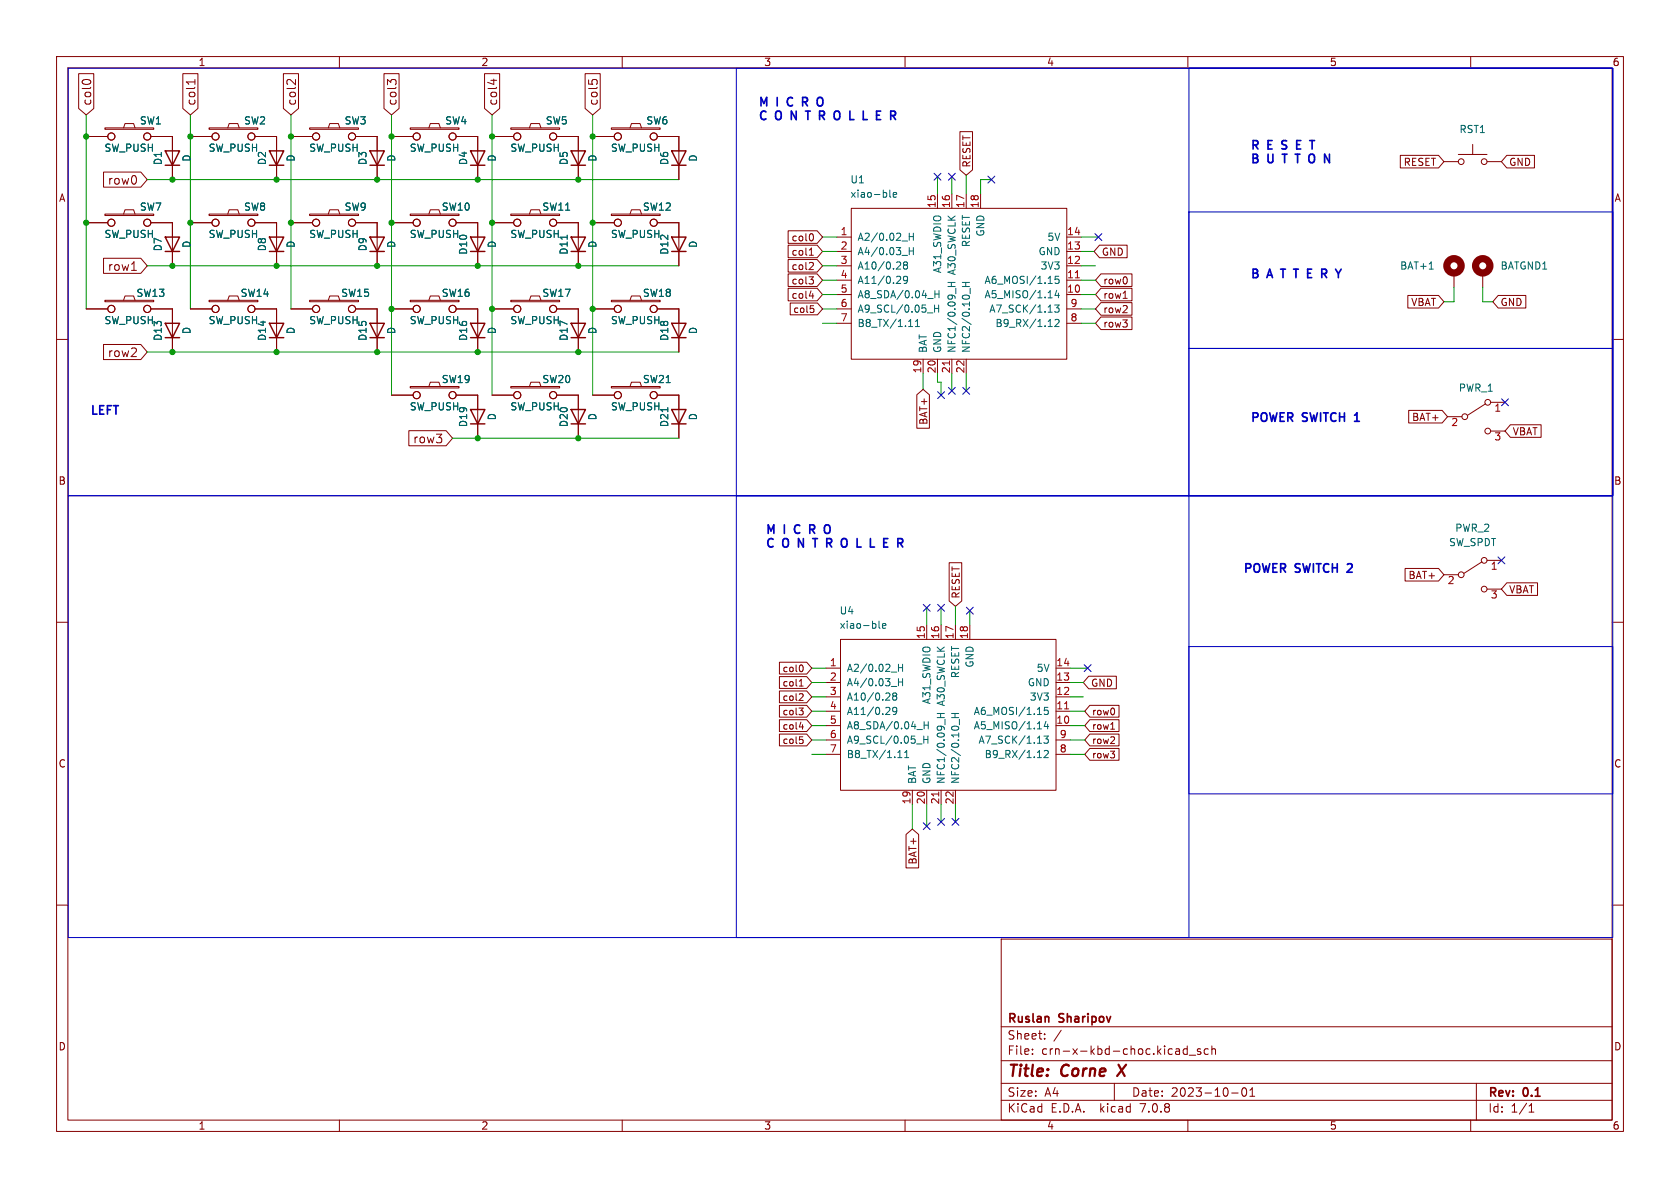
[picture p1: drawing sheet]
<svg xmlns="http://www.w3.org/2000/svg" width="297mm" height="210mm" viewBox="0 0 297 210" stroke-linecap="round" stroke-linejoin="round" font-family="sans-serif">
<g fill="none" stroke="#840000" stroke-width=".18">
<path d="M10 10h277v190h-277zM12 12h273v186h-273zM13.9 13h2.7v6.2l-1.4 1.1-1.3-1.1zM14.6 14.3l.5-.2 .9 .2M32.3 13h2.7v6.2l-1.3 1.1-1.4-1.1zM34.5 14.1v.8M34.5 14.5h-1.6l.3 .1M50.1 13h2.7v6.2l-1.4 1.1-1.3-1.1zM52.2 14.1v.9l-.8-.9h-.4l-.3 .2M60 10v2M67.9 13h2.6v6.2l-1.3 1.1-1.3-1.1zM69.1 14.3l.3-.2h.3l.3 .2"/>
<path d="M69.1 14.6l-.6-.5v.9M85.7 13h2.6v6.2l-1.3 1.1-1.3-1.1zM86.8 14.2h1M87.3 14v.9M103.4 13h2.7v6.2l-1.3 1.1-1.4-1.1zM104.1 14.1v.7M104.6 14.3l.3-.2h.4l.3 .2M110 10v2M160 10v2M210 10v2M260 10v2M15.2 24.1h3.8"/>
<path d="M15.2 39.4h3.8M18.3 30.4h6.6l1.1 1.4-1.1 1.3h-6.6zM18.5 37.8h8.7v.3h-8.7zM18.5 22.6h8.7v.3h-8.7zM21.8 37.8l.3-.7h1.5l.3 .7M21.8 22.6l.3-.8h1.5l.3 .8M26.7 24.1h3.8v7.7M26.7 39.4h3.8v7.6M33.7 24.1h3.8M33.7 39.4h3.8M37 37.8h8.6v.3h-8.6zM37 22.6h8.6v.3h-8.6z"/>
<path d="M40.3 37.8l.2-.7h1.5l.3 .7M40.3 22.6l.2-.8h1.5l.3 .8M45.1 24.1h3.8v7.7M45.1 39.4h3.8v7.6M51.4 24.1h3.8M51.4 39.4h3.8M54.7 22.6h8.7v.3h-8.7zM54.7 37.8h8.7v.3h-8.7zM58 22.6l.3-.8h1.5l.3 .8M58 37.8l.3-.7h1.5l.3 .7M62.9 24.1h3.8v7.7M62.9 39.4h3.8v7.6"/>
<path d="M69.2 24.1h3.8M69.2 39.4h3.8M72.5 22.6h8.7v.3h-8.7zM72.5 37.8h8.7v.3h-8.7zM75.8 22.6l.3-.8h1.5l.3 .8M75.8 37.8l.3-.7h1.5l.3 .7M80.6 24.1h3.9v7.7M80.6 39.4h3.9v7.6M87 24.1h3.8M87 39.4h3.8M90.3 37.8h8.6v.3h-8.6zM90.3 22.6h8.6v.3h-8.6z"/>
<path d="M93.6 37.8l.3-.7h1.5l.2 .7M93.6 22.6l.3-.8h1.5l.2 .8M98.4 24.1h3.8v7.7M98.4 39.4h3.8v7.6M104.8 24.1h3.8M104.8 39.4h3.8M108.1 22.6h8.6v.3h-8.6zM108.1 37.8h8.6v.3h-8.6zM111.4 22.6l.2-.8h1.6l.2 .8M111.4 37.8l.2-.7h1.6l.2 .7M116.2 24.1h3.8v7.7M116.2 39.4h3.8v7.6"/>
<path d="M150.5 36.8h38.1v26.7h-38.1zM165.7 34.3v2.5M168.3 34.3v2.5M169.7 23.3h2.2v6.7l-1.1 1-1.1-1zM170.8 34.3v2.5M173.4 34.3v2.5M247.6 27.5h6.7l1 1.1-1 1.1h-6.7zM255.3 28.6h2.5M257.8 27.3h5.1M260.3 25.5v1.8M262.9 28.6h2.5M266.4 27.5h4.9v2.2h-4.9l-1-1.1z"/>
<path d="M10 60h2M15.2 54.6h3.8M18.3 45.7h6.6l1.1 1.3-1.1 1.3h-6.6zM18.5 53.1h8.7v.2h-8.7zM21.8 53.1l.3-.8h1.5l.3 .8M23.2 47.8h.9M26.7 54.6h3.8v7.6M33.7 54.6h3.8M37 53.1h8.6v.2h-8.6zM40.3 53.1l.2-.8h1.5l.3 .8M45.1 54.6h3.8v7.6M51.4 54.6h3.8"/>
<path d="M54.7 53.1h8.7v.2h-8.7zM58 53.1l.3-.8h1.5l.3 .8M62.9 54.6h3.8v7.6M69.2 54.6h3.8M72.5 53.1h8.7v.2h-8.7zM75.8 53.1l.3-.8h1.5l.3 .8M80.6 54.6h3.9v7.6M87 54.6h3.8M90.3 53.1h8.6v.2h-8.6zM93.6 53.1l.3-.8h1.5l.2 .8M98.4 54.6h3.8v7.6M104.8 54.6h3.8"/>
<path d="M108.1 53.1h8.6v.2h-8.6zM111.4 53.1l.2-.8h1.6l.2 .8M116.2 54.6h3.8v7.6M139.3 51h5.2l.9 1.1-.9 1.1h-5.2zM139.3 43.3h5.2l.9 1.2-.9 1.1h-5.2zM139.3 40.8h5.2l.9 1.1-.9 1.1h-5.2zM139.3 48.4h5.2l.9 1.1-.9 1.1h-5.2zM139.3 45.9h5.2l.9 1.1-.9 1.1h-5.2zM139.7 53.6h4.8l.9 1-.9 1.1h-4.8zM143 48.9h.8l-.4 .5M143.1 52.3h.8M143.1 45.1h.7"/>
<path d="M143.3 54h.5M143.3 44l.1-.1v1.2M143.6 49.4l.2 .3v.3l-.2 .2M143.6 46.4l.2 .2-.1 .3-.7 .8h.8M143.6 41.4l.2 .4-.2 .7M143.7 54.5l.2 .2v.3l-.2 .2M143.7 51.9v.8M148 54.6h2.5M148 41.9h2.5M148 52.1h2.5M148 49.5h2.5M148 47h2.5"/>
<path d="M148 44.5h2.5M148 57.2h2.5M188.6 54.6h2.5M188.6 41.9h2.5M188.6 52.1h2.5M188.6 49.5h2.5M188.6 47h2.5M188.6 44.5h2.5M188.6 57.2h2.5M194.4 43.3h4.9v2.3h-4.9l-1-1.1zM194.6 51h5.5v2.2h-5.5l-.9-1.1zM194.6 53.5h5.5v2.2h-5.5l-.9-1.1z"/>
<path d="M194.6 48.4h5.5v2.2h-5.5l-.9-1.1zM194.6 56h5.5v2.3h-5.5l-.9-1.1zM198.6 52.7h.7M248.9 52.2h5.4l1 1.1-1 1.2h-5.4zM257 48.3v2.5M262.1 48.3v2.5M264.9 52.2h4.8v2.3h-4.8l-1-1.2zM285 60h2M18.3 60.9h6.6l1.1 1.3-1.1 1.4h-6.6zM69.2 69.9h3.8M72.3 76.1h6.6l1.1 1.4-1.1 1.3h-6.6zM72.5 68.3h8.7v.3h-8.7z"/>
<path d="M75.8 68.3l.3-.7h1.5l.3 .7M80.6 69.9h3.9v7.6M87 69.9h3.8M90.3 68.3h8.6v.3h-8.6zM93.6 68.3l.3-.7h1.5l.2 .7M98.4 69.9h3.8v7.6M104.8 69.9h3.8M108.1 68.3h8.6v.3h-8.6zM111.4 68.3l.2-.7h1.6l.2 .7M116.2 69.9h3.8v7.6M162.1 69.8l1.1-1 1.1 1v5.9h-2.2zM163.2 63.5v2.5"/>
<path d="M165.7 63.5v2.5M168.3 63.5v2.5M170.8 63.5v2.5M249 72.5h6l.9 1.2-.9 1.1h-6zM255.9 73.7h2.5M262.6 71.4l-3.1 2M263.5 71.1h2.6M263.5 76.2h2.6M267 75.1h5.4v2.2h-5.4l-.9-1.1zM167.8 99.5h2.2v6.7l-1.1 1-1.1-1zM262 99.3l-3.2 2M262.9 99.1h2.5"/>
<path d="M10 110h2M137.8 119.6h4.8l.9 1.1-.9 1h-4.8zM137.8 117.1h4.8l.9 1-.9 1.1h-4.8zM141.7 117.5a.75 .75 0 0 1 0 1.2M146 118.1h2.6M148.6 113h38.1v26.7h-38.1zM163.8 110.5v2.5M166.4 110.5v2.5M168.9 110.5v2.5M171.4 110.5v2.5M186.7 118.1h2.5M192.5 119.5h4.9v2.3h-4.9l-1-1.1z"/>
<path d="M248.4 100.5h5.9l1 1.1-1 1.1h-5.9zM255.3 101.6h2.5M262.9 104.1h2.5M266.4 103h5.4v2.3h-5.4l-1-1.2zM285 110h2M137.8 129.8h4.8l.9 1-.9 1.1h-4.8zM137.8 124.7h4.8l.9 1-.9 1.1h-4.8zM137.8 127.2h4.8l.9 1.1-.9 1h-4.8zM137.8 122.1h4.8l.9 1.1-.9 1h-4.8zM141.2 125.2h.8l-.4 .4M141.3 128.5h.7M141.3 121.3h.7"/>
<path d="M141.4 130.2h.5M141.5 120.3l.1-.2v1.2M141.8 130.7l.2 .2v.3l-.2 .2M141.8 122.6l.2 .3-.1 .2-.7 .7h.8M141.8 125.6l.2 .2v.3l-.2 .3M141.9 128.1v.8M146 128.3h2.6M146 125.7h2.6M146 123.2h2.6M146 120.7h2.6M146 130.8h2.6M146 133.4h2.6"/>
<path d="M161.3 139.7v2.5M163.8 139.7v2.5M166.4 139.7v2.5M168.9 139.7v2.5M186.7 128.3h2.5M186.7 125.7h2.5M186.7 123.2h2.5M186.7 120.7h2.5M186.7 130.8h2.5M186.7 133.4h2.5M192.7 127.2h5.1v2.1h-5.1l-.9-1zM192.7 129.8h5.1v2.1h-5.1l-.9-1.1z"/>
<path d="M192.7 132.3h5.1v2.1h-5.1l-.9-1zM192.7 124.7h5.1v2.1h-5.1l-.9-1.1zM196.4 128.9h.6M10 160h2M160.2 147.5l1.1-.9 1.1 .9v5.9h-2.2zM285 160h2M177 166h108v32h-108zM60 198v2M110 198v2M160 198v2M177 194.5h108M177 191.5h108"/>
<path d="M177 187.5h108M177 181.5h108M182.5 186.3v.1M182.5 185.5v.1M184.7 183.6v.1M184.7 182.8v.1M187.6 182.1l-1.3 2M197 191.5v3M208.3 185.4l.2 .2v.8M208.5 186.3l-.5 .1M208.5 185.8h-.5M209.9 185.5l-.4-.1-.3 .3v.4l.1 .2h.6"/>
<path d="M209.9 184.9v1.5M210 198v2M210.2 186.5h1.2M212.2 185.5l-.3-.1-.2 .2v.2l.5 .2v.3h-.5M213.6 185.5l-.4-.1-.3 .3v.4l.1 .2h.6M214.2 185.5l.3-.1 .3 .1 .1 .9M214.2 184.9v1.5M217.7 193.2h1.2M219.7 192.4l.2-.1a.81 .81 0 0 1 .6 .6 .81 .81 0 0 1-.3 .8l-.2 .1a.81 .81 0 0 1-.3-1.4zM221 193.8h.8M221 192.7l.4-.4v1.5M260 198v2"/>
<path d="M261 191.5v6.5M270.3 196.6h.9M270.3 195.5l.4-.4v1.5"/>
<circle cx="19.7" cy="39.4" r=".63"/>
<circle cx="19.7" cy="24.1" r=".63"/>
<circle cx="26" cy="39.4" r=".63"/>
<circle cx="26" cy="24.1" r=".63"/>
<circle cx="38.1" cy="39.4" r=".63"/>
<circle cx="38.1" cy="24.1" r=".63"/>
<circle cx="44.4" cy="24.1" r=".63"/>
<circle cx="44.4" cy="39.4" r=".63"/>
<circle cx="55.9" cy="39.4" r=".63"/>
<circle cx="55.9" cy="24.1" r=".63"/>
<circle cx="62.2" cy="39.4" r=".63"/>
<circle cx="62.2" cy="24.1" r=".63"/>
<circle cx="73.7" cy="24.1" r=".63"/>
<circle cx="73.7" cy="39.4" r=".63"/>
<circle cx="80" cy="24.1" r=".63"/>
<circle cx="80" cy="39.4" r=".63"/>
<circle cx="91.4" cy="39.4" r=".63"/>
<circle cx="91.4" cy="24.1" r=".63"/>
<circle cx="97.8" cy="24.1" r=".63"/>
<circle cx="97.8" cy="39.4" r=".63"/>
<circle cx="109.2" cy="39.4" r=".63"/>
<circle cx="109.2" cy="24.1" r=".63"/>
<circle cx="115.6" cy="39.4" r=".63"/>
<circle cx="115.6" cy="24.1" r=".63"/>
<circle cx="258.3" cy="28.6" r=".51"/>
<circle cx="262.4" cy="28.6" r=".51"/>
<circle cx="19.7" cy="54.6" r=".63"/>
<circle cx="26" cy="54.6" r=".63"/>
<circle cx="38.1" cy="54.6" r=".63"/>
<circle cx="44.4" cy="54.6" r=".63"/>
<circle cx="55.9" cy="54.6" r=".63"/>
<circle cx="62.2" cy="54.6" r=".63"/>
<circle cx="73.7" cy="54.6" r=".63"/>
<circle cx="80" cy="54.6" r=".63"/>
<circle cx="91.4" cy="54.6" r=".63"/>
<circle cx="97.8" cy="54.6" r=".63"/>
<circle cx="109.2" cy="54.6" r=".63"/>
<circle cx="115.6" cy="54.6" r=".63"/>
<circle cx="73.7" cy="69.8" r=".63"/>
<circle cx="80" cy="69.8" r=".63"/>
<circle cx="91.4" cy="69.8" r=".63"/>
<circle cx="97.8" cy="69.8" r=".63"/>
<circle cx="109.2" cy="69.8" r=".63"/>
<circle cx="115.6" cy="69.8" r=".63"/>
<circle cx="259" cy="73.7" r=".51"/>
<circle cx="263" cy="76.2" r=".51"/>
<circle cx="263" cy="71.1" r=".51"/>
<circle cx="262.4" cy="99.1" r=".51"/>
<circle cx="258.3" cy="101.6" r=".51"/>
<circle cx="262.4" cy="104.1" r=".51"/>
</g>
<path d="M199.1 188.2l-1.6 2" fill="none" stroke="#840000" stroke-width=".4"/>
<g fill="none" stroke="#840000" stroke-width=".25">
<path d="M29.2 26.7h2.5l-1.2 2.5zM29.2 29.2h2.5M47.6 26.7h2.6l-1.3 2.5zM47.6 29.2h2.6M65.4 26.7h2.5l-1.2 2.5zM65.4 29.2h2.5M83.2 26.7h2.5l-1.2 2.5zM83.2 29.2h2.5M101 26.7h2.5l-1.3 2.5zM101 29.2h2.5M118.7 26.7h2.6l-1.3 2.5zM118.7 29.2h2.6"/>
<path d="M29.2 41.9h2.5l-1.2 2.6zM29.2 57.2h2.5l-1.2 2.5zM29.2 44.5h2.5M29.2 59.7h2.5M47.6 41.9h2.6l-1.3 2.6zM47.6 57.2h2.6l-1.3 2.5zM47.6 44.5h2.6M47.6 59.7h2.6M65.4 41.9h2.5l-1.2 2.6zM65.4 57.2h2.5l-1.2 2.5zM65.4 44.5h2.5M65.4 59.7h2.5"/>
<path d="M83.2 57.2h2.5l-1.2 2.5zM83.2 41.9h2.5l-1.2 2.6zM83.2 44.5h2.5M83.2 59.7h2.5M101 41.9h2.5l-1.3 2.6zM101 57.2h2.5l-1.3 2.5zM101 44.5h2.5M101 59.7h2.5M118.7 57.2h2.6l-1.3 2.5zM118.7 41.9h2.6l-1.3 2.6zM118.7 44.5h2.6M118.7 59.7h2.6"/>
<path d="M83.2 72.4h2.5l-1.2 2.5zM83.2 74.9h2.5M101 72.4h2.5l-1.3 2.5zM101 74.9h2.5M118.7 72.4h2.6l-1.3 2.5zM118.7 74.9h2.6"/>
</g>
<g fill="none" stroke="#840000" stroke-width="1.3">
<circle cx="257" cy="47" r="1.27"/>
<circle cx="262.1" cy="47" r="1.27"/>
</g>
<g fill="none" stroke="#006464" stroke-width=".18">
<path d="M157.3 33.6v1.1l.2 .2M157.9 34.4l.6-.1v-.2l-.4-.1-.2 .2 .1 .6h.5M100.3 41.6v.7M159.1 46.4l.1 .1v.3l-.8 .8h.8M159.1 48.9l.1 .2v.3l-.8 .7h.8M159.5 42.6h.9M159.5 45.2h.9M160 46.8l-.3 .3 .1 .3 .2 .2 .3-.1 .1-.2v-.2l-.2-.3M160 46.8l-.3-.2 .3-.3h.2l.2 .2-.2 .3M160 46.8h.2M160.4 49.4l-.2 .2h-.4l-.1-.2 .1-.5 .4-.1 .2 .2a.84 .84 0 0 1-.3 1.1h-.3M160.6 57.7h.7"/>
<path d="M160.7 41.2v1.3M160.7 43.8v1.2M160.7 41.8h.8M160.7 44.4h.8M161.5 41.2v1.3M161.5 43.8v1.2M161.8 57.7h.8M161.8 56.8l.4-.3v1.2M163.9 55.3h1M164 52.8h1M165.2 53.9v1.3M165.2 54.5h.7"/>
<path d="M165.3 51.4v1.2M165.3 52h.7M165.9 53.9v1.3M166 51.4v1.2M167.6 50.7h1.3M167.6 49.9h1.3M168.2 49.9v.8M169 51v.9M170.1 50.7h1.3M170.1 49.9h1.3M170.7 49.9v.8M171.5 51v.9"/>
<path d="M185.3 57.7h.7M186.5 53.9h.7l-.4 .5 .4 .1v.6l-.2 .1-.5-.1M186.5 56.6l.5-.1 .2 .3-.7 .9h.7M186.8 51.3l-.3 .9h.8M187.1 51.8v.8M187.2 48.8h-.6l-.1 .6 .2-.1 .4 .1 .1 .2v.4l-.2 .1-.5-.1M252.7 47.6h.7M118.1 72.1v.7M155.4 109.8v1.1l.2 .2M156 110.6l.6-.1v-.2l-.4-.1-.2 .2 .1 .6h.5M157.6 118.8h.9M158.8 117.4v1.3"/>
<path d="M158.8 120v1.2M158.8 118h.8M159.6 117.4v1.3M159.6 120v1.2M157.2 125.1l.1 .2v.3l-.8 .7h.8M157.2 122.6l.1 .1v.3l-.8 .8h.8M157.6 121.4h.9M158.1 123l-.3-.2 .3-.3h.2l.2 .2-.2 .3M158.1 123l-.3 .3 .1 .3 .2 .2 .3-.1 .1-.2v-.2l-.2-.3M158.1 123h.2M158.5 125.6l-.2 .2h-.4l-.1-.2 .1-.5 .4-.1 .2 .2a.84 .84 0 0 1-.3 1.1h-.3M158.7 133.9h.7"/>
<path d="M158.8 120.6h.8M159.9 133.9h.8M159.9 133l.4-.3v1.2M162 131.5h1M162.1 129h1M163.3 130.1v1.3M163.3 130.7h.7M163.4 127.6v1.2M163.4 128.2h.7M164 130.1v1.3M164.1 127.6v1.2M165.7 126.9h1.2"/>
<path d="M165.7 126.1h1.2M166.3 126.1v.8M167.1 127.2v.9M168.2 126.9h1.3M168.2 126.1h1.3M168.8 126.1v.8M169.6 127.2v.9M183.4 133.9h.7M184.5 130.1h.8l-.4 .5 .4 .1v.6l-.2 .1-.6-.1M184.6 132.8l.5-.1 .2 .3-.8 .9h.8M184.9 127.5l-.3 .9h.8M185.2 128v.8"/>
<path d="M185.3 125h-.6l-.1 .6 .2-.1 .4 .1 .1 .2v.4l-.2 .1-.5-.1"/>
</g>
<path d="M190.1 49.1h.7M167.9 63.8v.7M188.2 125.3h.7M166 140v.7" fill="none" stroke="#a90000" stroke-width=".18"/>
<g fill="none" stroke="#0000c2" stroke-width=".3">
<path d="M139.3 17.4l-.1 .5 .1 .6M141.9 17.2l.7 .1M142.3 18l.5 .7M142.4 19.6h.9M142.6 17.9l-.7 .1M142.8 19.6v1.5M145.3 17.3a1.07 1.07 0 0 1 0 1.4M152.6 19.6v1.5h.7M155 19.6h.7M158.2 19.7l.1 .2-.1 .5M139.9 21.1v-1.5l.9 1.5M155 21.1h.7"/>
<path d="M155 20.4h.5M157.8 20.4l.5 .7M226.6 26.3h.2M226.7 25v.4M229 27.3h.8M229.2 25.6h.5M229.2 26.3h.8M229.2 24.8h.8M226.4 47.6h.8M228.7 47.6h.8M239.5 74.5h.8M239.6 73.3l-.1 .1"/>
<path d="M140.6 93l-.1 .4 .1 .7M141.2 96.7v-1.5l.8 1.5M143.2 92.8l.7 .1M143.5 93.6l.5 .7M143.7 95.2h.8M143.9 93.5l-.7 .1M144.1 95.2v1.5M146.5 92.9a1.07 1.07 0 0 1 0 1.3M153.9 95.2v1.5h.7M156.2 95.2h.8M156.2 96.7h.8M156.2 95.9h.5"/>
<path d="M159.1 96l.5 .7M159.5 95.3l.1 .2-.1 .4M238.3 99.7l-.1 .1M239 100.3l-.9 .9h1"/>
</g>
<path d="M12.1 12.1h273v75.5h-273zM130.2 12.1h154.9v75.5h-154.9zM210.2 12.1h74.9v75.5h-74.9zM210.2 37.5h74.9v24.1h-74.9zM210.2 61.6h74.9v26h-74.9zM12.1 87.6h273v78.1h-273zM130.2 87.6h80v78.1h-80zM210.2 114.3h74.9v26h-74.9z" fill="none" stroke="#0000c2" stroke-width=".18"/>
<g fill="none" stroke="#009600" stroke-width=".18">
<path d="M15.2 20.3v34.3M26 31.8h94M33.7 20.3v34.3M51.4 20.3v34.3M69.2 20.3v49.6M87 20.3v49.6M104.8 20.3v49.6M165.7 31.2v3.1M168.3 31.2v3.1M170.8 31v3.3M175.3 31.8h-1.9v2.5M26 47h94"/>
<path d="M145.4 44.5h2.6M145.4 47h2.6M145.4 54.6h2.6M145.4 41.9h2.6M145.4 49.5h2.6M145.4 52.1h2.6M145.4 57.2h2.6M191.1 44.5h2.3M191.1 47h2.6M191.1 54.6h2.6M191.1 41.9h3.1M191.1 49.5h2.6"/>
<path d="M191.1 52.1h2.6M191.1 57.2h2.6M257 50.8v2.5h-1.7M262.1 50.8v2.5h1.8M26 62.2h94M80 77.5h40M163.2 66v2.8M165.7 66v1.6h.7v2.3M168.3 66v3.1M170.8 66v3.1M143.5 118.1h2.5M163.8 107.4v3.1"/>
<path d="M166.4 107.4v3.1M168.9 107.2v3.3M171.4 108v2.5M189.2 118.1h3.1M143.5 125.7h2.5M143.5 133.4h2.5M143.5 128.3h2.5M143.5 130.8h2.5M143.5 123.2h2.5M143.5 120.7h2.5M189.2 125.7h2.6M189.2 133.4h2.6"/>
<path d="M189.2 128.3h2.6M189.2 130.8h2.6M189.2 123.2h2.3M189.2 120.7h2.3M161.3 142.2v4.4M163.8 142.2v3.9M166.4 142.2v3.1M168.9 142.2v3.1"/>
</g>
<g fill="none" stroke="#000084" stroke-width=".18">
<path d="M165.1 30.6l1.2 1.3M166.3 30.6l-1.2 1.3M167.7 30.6l1.2 1.3M168.9 30.6l-1.2 1.3M174.7 31.1l1.2 1.3M175.9 31.1l-1.2 1.3M193.6 41.3l1.2 1.2M194.8 41.3l-1.2 1.2M165.8 69.2l1.2 1.3M167 69.2l-1.2 1.3M167.7 68.5l1.2 1.2M168.9 68.5l-1.2 1.2"/>
<path d="M170.2 68.5l1.2 1.2M171.4 68.5l-1.2 1.2M265.5 70.5l1.2 1.2M266.7 70.5l-1.2 1.2M264.8 98.5l1.2 1.2M266 98.5l-1.2 1.2M163.2 106.8l1.2 1.3M164.4 106.8l-1.2 1.3M165.8 106.8l1.2 1.3M167 106.8l-1.2 1.3M170.8 107.3l1.3 1.3M172.1 107.3l-1.3 1.3"/>
<path d="M191.7 117.5l1.2 1.2M192.9 117.5l-1.2 1.2M163.2 145.4l1.2 1.3M164.4 145.4l-1.2 1.3M165.8 144.7l1.2 1.2M167 144.7l-1.2 1.2M168.3 144.7l1.2 1.2M169.5 144.7l-1.2 1.2"/>
</g>
<g fill="#009600" stroke="#009600" stroke-width=".18">
<circle cx="104.8" cy="39.4" r=".46"/>
<circle cx="102.2" cy="31.8" r=".46"/>
<circle cx="104.8" cy="24.1" r=".46"/>
<circle cx="84.5" cy="47" r=".46"/>
<circle cx="84.5" cy="31.8" r=".46"/>
<circle cx="66.7" cy="62.2" r=".46"/>
<circle cx="48.9" cy="62.2" r=".46"/>
<circle cx="69.2" cy="54.6" r=".46"/>
<circle cx="66.7" cy="47" r=".46"/>
<circle cx="48.9" cy="47" r=".46"/>
<circle cx="51.4" cy="24.1" r=".46"/>
<circle cx="87" cy="24.1" r=".46"/>
<circle cx="66.7" cy="31.8" r=".46"/>
<circle cx="69.2" cy="24.1" r=".46"/>
<circle cx="69.2" cy="39.4" r=".46"/>
<circle cx="48.9" cy="31.8" r=".46"/>
<circle cx="51.4" cy="39.4" r=".46"/>
<circle cx="30.5" cy="47" r=".46"/>
<circle cx="15.2" cy="39.4" r=".46"/>
<circle cx="30.5" cy="62.2" r=".46"/>
<circle cx="15.2" cy="24.1" r=".46"/>
<circle cx="33.7" cy="39.4" r=".46"/>
<circle cx="33.7" cy="24.1" r=".46"/>
<circle cx="30.5" cy="31.8" r=".46"/>
<circle cx="87" cy="54.6" r=".46"/>
<circle cx="84.5" cy="62.2" r=".46"/>
<circle cx="102.2" cy="77.5" r=".46"/>
<circle cx="87" cy="39.4" r=".46"/>
<circle cx="102.2" cy="47" r=".46"/>
<circle cx="84.5" cy="77.5" r=".46"/>
<circle cx="104.8" cy="54.6" r=".46"/>
<circle cx="102.2" cy="62.2" r=".46"/>
</g>
<g font-size="2.8" fill="#840000">
<text x="178" y="190.9">Title:</text>
<text x="187.7" y="190.9">Corne</text>
<text x="198.6" y="190.9">X</text>
</g>
<g font-size="2.1" fill="#840000">
<text x="16.3" y="18.8" transform="rotate(-90 16.3 18.8)">col0</text>
<text x="34.8" y="18.8" transform="rotate(-90 34.8 18.8)">col1</text>
<text x="52.5" y="18.8" transform="rotate(-90 52.5 18.8)">col2</text>
<text x="70.3" y="18.8" transform="rotate(-90 70.3 18.8)">col3</text>
<text x="88.1" y="18.8" transform="rotate(-90 88.1 18.8)">col4</text>
<text x="105.9" y="18.8" transform="rotate(-90 105.9 18.8)">col5</text>
<text x="19" y="32.8">row0</text>
<text x="19" y="48.1">row1</text>
<text x="19" y="63.3">row2</text>
<text x="73" y="78.6">row3</text>
<text x="178" y="184">Sheet:</text>
<text x="178" y="181.2">Ruslan</text>
<text x="187.3" y="181.2">Sharipov</text>
<text x="178" y="186.7">File:</text>
<text x="184.1" y="186.7">crn-x-kbd-choc.kicad_sch</text>
<text x="178" y="196.9">KiCad</text>
<text x="178" y="194.1">Size:</text>
<text x="184.7" y="194.1">A4</text>
<text x="185.7" y="196.9">E.D.A.</text>
<text x="194.6" y="196.9">kicad</text>
<text x="200" y="194.1">Date:</text>
<text x="201.8" y="196.9">7.0.8</text>
<text x="207" y="194.1">2023-10-01</text>
<text x="263" y="194.3">Rev:</text>
<text x="263" y="196.9">Id:</text>
<text x="267.1" y="196.9">1/1</text>
<text x="269.4" y="194.3">0.1</text>
</g>
<g font-size="2.1" fill="#0000c2">
<text x="134" y="18.9">M</text>
<text x="134" y="21.3">C</text>
<text x="137.2" y="21.3">O</text>
<text x="137.4" y="18.9">I</text>
<text x="139.9" y="18.9">C</text>
<text x="140.5" y="21.3">N</text>
<text x="143.1" y="18.9">R</text>
<text x="143.9" y="21.3">T</text>
<text x="146.7" y="21.3">R</text>
<text x="150" y="21.3">O</text>
<text x="153.3" y="21.3">L</text>
<text x="156.3" y="21.3">L</text>
<text x="221" y="26.5">R</text>
<text x="221" y="29">B</text>
<text x="224.2" y="26.5">E</text>
<text x="224.2" y="29">U</text>
<text x="227.3" y="26.5">S</text>
<text x="227.5" y="29">T</text>
<text x="230.4" y="29">T</text>
<text x="230.5" y="26.5">E</text>
<text x="233.3" y="29">O</text>
<text x="221" y="49.3">B</text>
<text x="224.2" y="49.3">A</text>
<text x="227.3" y="49.3">T</text>
<text x="230.1" y="49.3">T</text>
<text x="233" y="49.3">E</text>
<text x="236.1" y="49.3">R</text>
<text x="15.9" y="73.4">LEFT</text>
<text x="221" y="74.7">POWER</text>
<text x="230.4" y="74.7">SWITCH</text>
<text x="240.2" y="74.7">1</text>
<text x="135.3" y="94.5">M</text>
<text x="138.7" y="94.5">I</text>
<text x="141.2" y="94.5">C</text>
<text x="144.4" y="94.5">R</text>
<text x="135.3" y="96.9">C</text>
<text x="138.5" y="96.9">O</text>
<text x="141.8" y="96.9">N</text>
<text x="145.1" y="96.9">T</text>
<text x="148" y="96.9">R</text>
<text x="151.3" y="96.9">O</text>
<text x="154.6" y="96.9">L</text>
<text x="157.5" y="96.9">L</text>
<text x="219.7" y="101.4">POWER</text>
<text x="229.1" y="101.4">SWITCH</text>
<text x="238.9" y="101.4">2</text>
</g>
<g font-size="1.8" fill="#840000">
<text x="35" y="11.9">1</text>
<text x="85" y="11.9">2</text>
<text x="135" y="11.9">3</text>
<text x="185" y="11.9">4</text>
<text x="235" y="11.9">5</text>
<text x="285" y="11.9">6</text>
<text x="171.8" y="29.7" transform="rotate(-90 171.8 29.7)">RESET</text>
<text x="248.1" y="29.5">RESET</text>
<text x="266.7" y="29.5">GND</text>
<text x="10.3" y="35.9">A</text>
<text x="285.3" y="35.9">A</text>
<text x="139.8" y="45.4">col1</text>
<text x="139.8" y="42.9">col0</text>
<text x="139.8" y="47.9">col2</text>
<text x="194.7" y="45.4">GND</text>
<text x="139.8" y="53">col4</text>
<text x="139.8" y="50.5">col3</text>
<text x="194.9" y="53">row1</text>
<text x="194.9" y="50.5">row0</text>
<text x="194.9" y="55.6">row2</text>
<text x="194.9" y="58.1">row3</text>
<text x="249.4" y="54.3">VBAT</text>
<text x="265.2" y="54.3">GND</text>
<text x="164.1" y="75.2" transform="rotate(-90 164.1 75.2)">BAT+</text>
<text x="249.5" y="74.6">BAT+</text>
<text x="267.3" y="77.2">VBAT</text>
<text x="10.3" y="85.9">B</text>
<text x="285.3" y="85.9">B</text>
<text x="169.9" y="105.9" transform="rotate(-90 169.9 105.9)">RESET</text>
<text x="248.9" y="102.6">BAT+</text>
<text x="266.7" y="105.1">VBAT</text>
<text x="192.8" y="121.6">GND</text>
<text x="10.3" y="135.9">C</text>
<text x="285.3" y="135.9">C</text>
<text x="162.2" y="152.9" transform="rotate(-90 162.2 152.9)">BAT+</text>
<text x="10.3" y="185.9">D</text>
<text x="285.3" y="185.9">D</text>
<text x="35" y="199.9">1</text>
<text x="85" y="199.9">2</text>
<text x="135" y="199.9">3</text>
<text x="185" y="199.9">4</text>
<text x="235" y="199.9">5</text>
<text x="285" y="199.9">6</text>
</g>
<g font-size="1.8" fill="#006464">
<text x="24.6" y="22.2">SW1</text>
<text x="43" y="22.2">SW2</text>
<text x="60.8" y="22.2">SW3</text>
<text x="78.6" y="22.2">SW4</text>
<text x="96.4" y="22.2">SW5</text>
<text x="114.2" y="22.2">SW6</text>
<text x="257.9" y="23.7">RST1</text>
<text x="18.4" y="27">SW_PUSH</text>
<text x="28.8" y="29.3" transform="rotate(-90 28.8 29.3)">D1</text>
<text x="33.9" y="28.7" transform="rotate(-90 33.9 28.7)">D</text>
<text x="36.8" y="27">SW_PUSH</text>
<text x="47.2" y="29.3" transform="rotate(-90 47.2 29.3)">D2</text>
<text x="52.3" y="28.7" transform="rotate(-90 52.3 28.7)">D</text>
<text x="54.6" y="27">SW_PUSH</text>
<text x="65" y="29.3" transform="rotate(-90 65 29.3)">D3</text>
<text x="70.1" y="28.7" transform="rotate(-90 70.1 28.7)">D</text>
<text x="72.3" y="27">SW_PUSH</text>
<text x="82.8" y="29.3" transform="rotate(-90 82.8 29.3)">D4</text>
<text x="87.9" y="28.7" transform="rotate(-90 87.9 28.7)">D</text>
<text x="90.1" y="27">SW_PUSH</text>
<text x="100.6" y="29.3" transform="rotate(-90 100.6 29.3)">D5</text>
<text x="105.6" y="28.7" transform="rotate(-90 105.6 28.7)">D</text>
<text x="107.9" y="27">SW_PUSH</text>
<text x="118.3" y="29.3" transform="rotate(-90 118.3 29.3)">D6</text>
<text x="123.4" y="28.7" transform="rotate(-90 123.4 28.7)">D</text>
<text x="150.3" y="35.2">xiao-ble</text>
<text x="150.3" y="32.6">U1</text>
<text x="24.6" y="37.4">SW7</text>
<text x="43" y="37.4">SW8</text>
<text x="60.8" y="37.4">SW9</text>
<text x="78" y="37.4">SW10</text>
<text x="95.8" y="37.4">SW11</text>
<text x="113.6" y="37.4">SW12</text>
<text x="174.2" y="41.9" transform="rotate(-90 174.2 41.9)">GND</text>
<text x="18.4" y="42.3">SW_PUSH</text>
<text x="28.8" y="44.5" transform="rotate(-90 28.8 44.5)">D7</text>
<text x="33.9" y="43.9" transform="rotate(-90 33.9 43.9)">D</text>
<text x="36.8" y="42.3">SW_PUSH</text>
<text x="47.2" y="44.5" transform="rotate(-90 47.2 44.5)">D8</text>
<text x="52.3" y="43.9" transform="rotate(-90 52.3 43.9)">D</text>
<text x="54.6" y="42.3">SW_PUSH</text>
<text x="65" y="44.5" transform="rotate(-90 65 44.5)">D9</text>
<text x="70.1" y="43.9" transform="rotate(-90 70.1 43.9)">D</text>
<text x="72.3" y="42.3">SW_PUSH</text>
<text x="82.8" y="45.1" transform="rotate(-90 82.8 45.1)">D10</text>
<text x="87.9" y="43.9" transform="rotate(-90 87.9 43.9)">D</text>
<text x="90.1" y="42.3">SW_PUSH</text>
<text x="100.6" y="45.1" transform="rotate(-90 100.6 45.1)">D11</text>
<text x="105.6" y="43.9" transform="rotate(-90 105.6 43.9)">D</text>
<text x="107.9" y="42.3">SW_PUSH</text>
<text x="118.3" y="45.1" transform="rotate(-90 118.3 45.1)">D12</text>
<text x="123.4" y="43.9" transform="rotate(-90 123.4 43.9)">D</text>
<text x="151.5" y="42.8">A2/0.02_H</text>
<text x="151.5" y="45.3">A4/0.03_H</text>
<text x="151.5" y="47.9">A10/0.28</text>
<text x="171.7" y="43.8" transform="rotate(-90 171.7 43.8)">RESET</text>
<text x="183.5" y="45.3">GND</text>
<text x="183.9" y="47.9">3V3</text>
<text x="185.1" y="42.8">5V</text>
<text x="247.4" y="47.9">BAT+1</text>
<text x="265.2" y="47.9">BATGND1</text>
<text x="24" y="52.7">SW13</text>
<text x="42.4" y="52.7">SW14</text>
<text x="60.2" y="52.7">SW15</text>
<text x="78" y="52.7">SW16</text>
<text x="95.8" y="52.7">SW17</text>
<text x="113.6" y="52.7">SW18</text>
<text x="151.5" y="50.4">A11/0.29</text>
<text x="151.5" y="52.9">A8_SDA/0.04_H</text>
<text x="166.6" y="48.4" transform="rotate(-90 166.6 48.4)">A31_SWDIO</text>
<text x="169.1" y="48.8" transform="rotate(-90 169.1 48.8)">A30_SWCLK</text>
<text x="174" y="52.9">A5_MISO/1.14</text>
<text x="174" y="50.4">A6_MOSI/1.15</text>
<text x="18.4" y="57.5">SW_PUSH</text>
<text x="33.9" y="59.2" transform="rotate(-90 33.9 59.2)">D</text>
<text x="36.8" y="57.5">SW_PUSH</text>
<text x="52.3" y="59.2" transform="rotate(-90 52.3 59.2)">D</text>
<text x="54.6" y="57.5">SW_PUSH</text>
<text x="70.1" y="59.2" transform="rotate(-90 70.1 59.2)">D</text>
<text x="72.3" y="57.5">SW_PUSH</text>
<text x="87.9" y="59.2" transform="rotate(-90 87.9 59.2)">D</text>
<text x="90.1" y="57.5">SW_PUSH</text>
<text x="105.6" y="59.2" transform="rotate(-90 105.6 59.2)">D</text>
<text x="107.9" y="57.5">SW_PUSH</text>
<text x="123.4" y="59.2" transform="rotate(-90 123.4 59.2)">D</text>
<text x="151.5" y="55.5">A9_SCL/0.05_H</text>
<text x="151.5" y="58">B8_TX/1.11</text>
<text x="174.8" y="55.5">A7_SCK/1.13</text>
<text x="175.9" y="58">B9_RX/1.12</text>
<text x="28.8" y="60.4" transform="rotate(-90 28.8 60.4)">D13</text>
<text x="47.2" y="60.4" transform="rotate(-90 47.2 60.4)">D14</text>
<text x="65" y="60.4" transform="rotate(-90 65 60.4)">D15</text>
<text x="82.8" y="60.4" transform="rotate(-90 82.8 60.4)">D16</text>
<text x="100.6" y="60.4" transform="rotate(-90 100.6 60.4)">D17</text>
<text x="118.3" y="60.4" transform="rotate(-90 118.3 60.4)">D18</text>
<text x="164.1" y="62.5" transform="rotate(-90 164.1 62.5)">BAT</text>
<text x="166.6" y="62.5" transform="rotate(-90 166.6 62.5)">GND</text>
<text x="169.1" y="62.5" transform="rotate(-90 169.1 62.5)">NFC1/0.09_H</text>
<text x="171.7" y="62.5" transform="rotate(-90 171.7 62.5)">NFC2/0.10_H</text>
<text x="78" y="67.9">SW19</text>
<text x="95.8" y="67.9">SW20</text>
<text x="113.6" y="67.9">SW21</text>
<text x="257.8" y="69.4">PWR_1</text>
<text x="72.3" y="72.7">SW_PUSH</text>
<text x="82.8" y="75.6" transform="rotate(-90 82.8 75.6)">D19</text>
<text x="87.9" y="74.4" transform="rotate(-90 87.9 74.4)">D</text>
<text x="90.1" y="72.7">SW_PUSH</text>
<text x="100.6" y="75.6" transform="rotate(-90 100.6 75.6)">D20</text>
<text x="105.6" y="74.4" transform="rotate(-90 105.6 74.4)">D</text>
<text x="107.9" y="72.7">SW_PUSH</text>
<text x="118.3" y="75.6" transform="rotate(-90 118.3 75.6)">D21</text>
<text x="123.4" y="74.4" transform="rotate(-90 123.4 74.4)">D</text>
<text x="257.2" y="94.2">PWR_2</text>
<text x="256.1" y="96.7">SW_SPDT</text>
<text x="148.3" y="111.4">xiao-ble</text>
<text x="148.3" y="108.8">U4</text>
<text x="149.6" y="119">A2/0.02_H</text>
<text x="169.8" y="120" transform="rotate(-90 169.8 120)">RESET</text>
<text x="172.3" y="118.1" transform="rotate(-90 172.3 118.1)">GND</text>
<text x="183.2" y="119">5V</text>
<text x="149.6" y="121.5">A4/0.03_H</text>
<text x="149.6" y="124.1">A10/0.28</text>
<text x="164.7" y="124.6" transform="rotate(-90 164.7 124.6)">A31_SWDIO</text>
<text x="167.2" y="125" transform="rotate(-90 167.2 125)">A30_SWCLK</text>
<text x="181.6" y="121.5">GND</text>
<text x="182" y="124.1">3V3</text>
<text x="149.6" y="126.6">A11/0.29</text>
<text x="149.6" y="129.1">A8_SDA/0.04_H</text>
<text x="149.6" y="131.7">A9_SCL/0.05_H</text>
<text x="172" y="129.1">A5_MISO/1.14</text>
<text x="172" y="126.6">A6_MOSI/1.15</text>
<text x="172.9" y="131.7">A7_SCK/1.13</text>
<text x="149.6" y="134.2">B8_TX/1.11</text>
<text x="174" y="134.2">B9_RX/1.12</text>
<text x="162.2" y="138.7" transform="rotate(-90 162.2 138.7)">BAT</text>
<text x="164.7" y="138.7" transform="rotate(-90 164.7 138.7)">GND</text>
<text x="167.2" y="138.7" transform="rotate(-90 167.2 138.7)">NFC1/0.09_H</text>
<text x="169.8" y="138.7" transform="rotate(-90 169.8 138.7)">NFC2/0.10_H</text>
</g>
<g font-size="1.8" fill="#a90000">
<text x="148.5" y="41.7">1</text>
<text x="165.5" y="36.9" transform="rotate(-90 165.5 36.9)">15</text>
<text x="168" y="36.9" transform="rotate(-90 168 36.9)">16</text>
<text x="170.6" y="36.9" transform="rotate(-90 170.6 36.9)">17</text>
<text x="173.1" y="36.9" transform="rotate(-90 173.1 36.9)">18</text>
<text x="188.6" y="41.7">14</text>
<text x="148.5" y="44.2">2</text>
<text x="148.5" y="46.7">3</text>
<text x="188.6" y="46.7">12</text>
<text x="188.6" y="44.2">13</text>
<text x="148.5" y="49.3">4</text>
<text x="148.5" y="51.8">5</text>
<text x="188.6" y="51.8">10</text>
<text x="188.6" y="49.3">11</text>
<text x="148.5" y="54.4">6</text>
<text x="148.5" y="56.9">7</text>
<text x="189.2" y="56.9">8</text>
<text x="189.2" y="54.4">9</text>
<text x="162.9" y="66.1" transform="rotate(-90 162.9 66.1)">19</text>
<text x="165.5" y="66.1" transform="rotate(-90 165.5 66.1)">20</text>
<text x="168" y="66.1" transform="rotate(-90 168 66.1)">21</text>
<text x="170.6" y="66.1" transform="rotate(-90 170.6 66.1)">22</text>
<text x="256.5" y="75.6">2</text>
<text x="264.1" y="73.1">1</text>
<text x="264.1" y="78.2">3</text>
<text x="263.5" y="101">1</text>
<text x="255.8" y="103.6">2</text>
<text x="263.5" y="106.1">3</text>
<text x="163.6" y="113.1" transform="rotate(-90 163.6 113.1)">15</text>
<text x="166.1" y="113.1" transform="rotate(-90 166.1 113.1)">16</text>
<text x="168.7" y="113.1" transform="rotate(-90 168.7 113.1)">17</text>
<text x="171.2" y="113.1" transform="rotate(-90 171.2 113.1)">18</text>
<text x="146.6" y="117.9">1</text>
<text x="186.6" y="117.9">14</text>
<text x="146.6" y="120.4">2</text>
<text x="146.6" y="122.9">3</text>
<text x="146.6" y="125.5">4</text>
<text x="186.6" y="125.5">11</text>
<text x="186.6" y="122.9">12</text>
<text x="186.6" y="120.4">13</text>
<text x="146.6" y="128">5</text>
<text x="146.6" y="130.6">6</text>
<text x="186.6" y="128">10</text>
<text x="187.3" y="130.6">9</text>
<text x="146.6" y="133.1">7</text>
<text x="187.3" y="133.1">8</text>
<text x="161" y="142.3" transform="rotate(-90 161 142.3)">19</text>
<text x="163.6" y="142.3" transform="rotate(-90 163.6 142.3)">20</text>
<text x="166.1" y="142.3" transform="rotate(-90 166.1 142.3)">21</text>
<text x="168.7" y="142.3" transform="rotate(-90 168.7 142.3)">22</text>
</g>
<g font-size="1.7" fill="#840000">
<text x="140.1" y="55.5">col5</text>
<text x="138.2" y="119">col0</text>
<text x="138.2" y="121.6">col1</text>
<text x="138.2" y="124.1">col2</text>
<text x="138.2" y="131.7">col5</text>
<text x="138.2" y="126.6">col3</text>
<text x="138.2" y="129.2">col4</text>
<text x="193" y="129.2">row1</text>
<text x="193" y="131.7">row2</text>
<text x="193" y="126.6">row0</text>
<text x="193" y="134.3">row3</text>
</g>
</svg>
